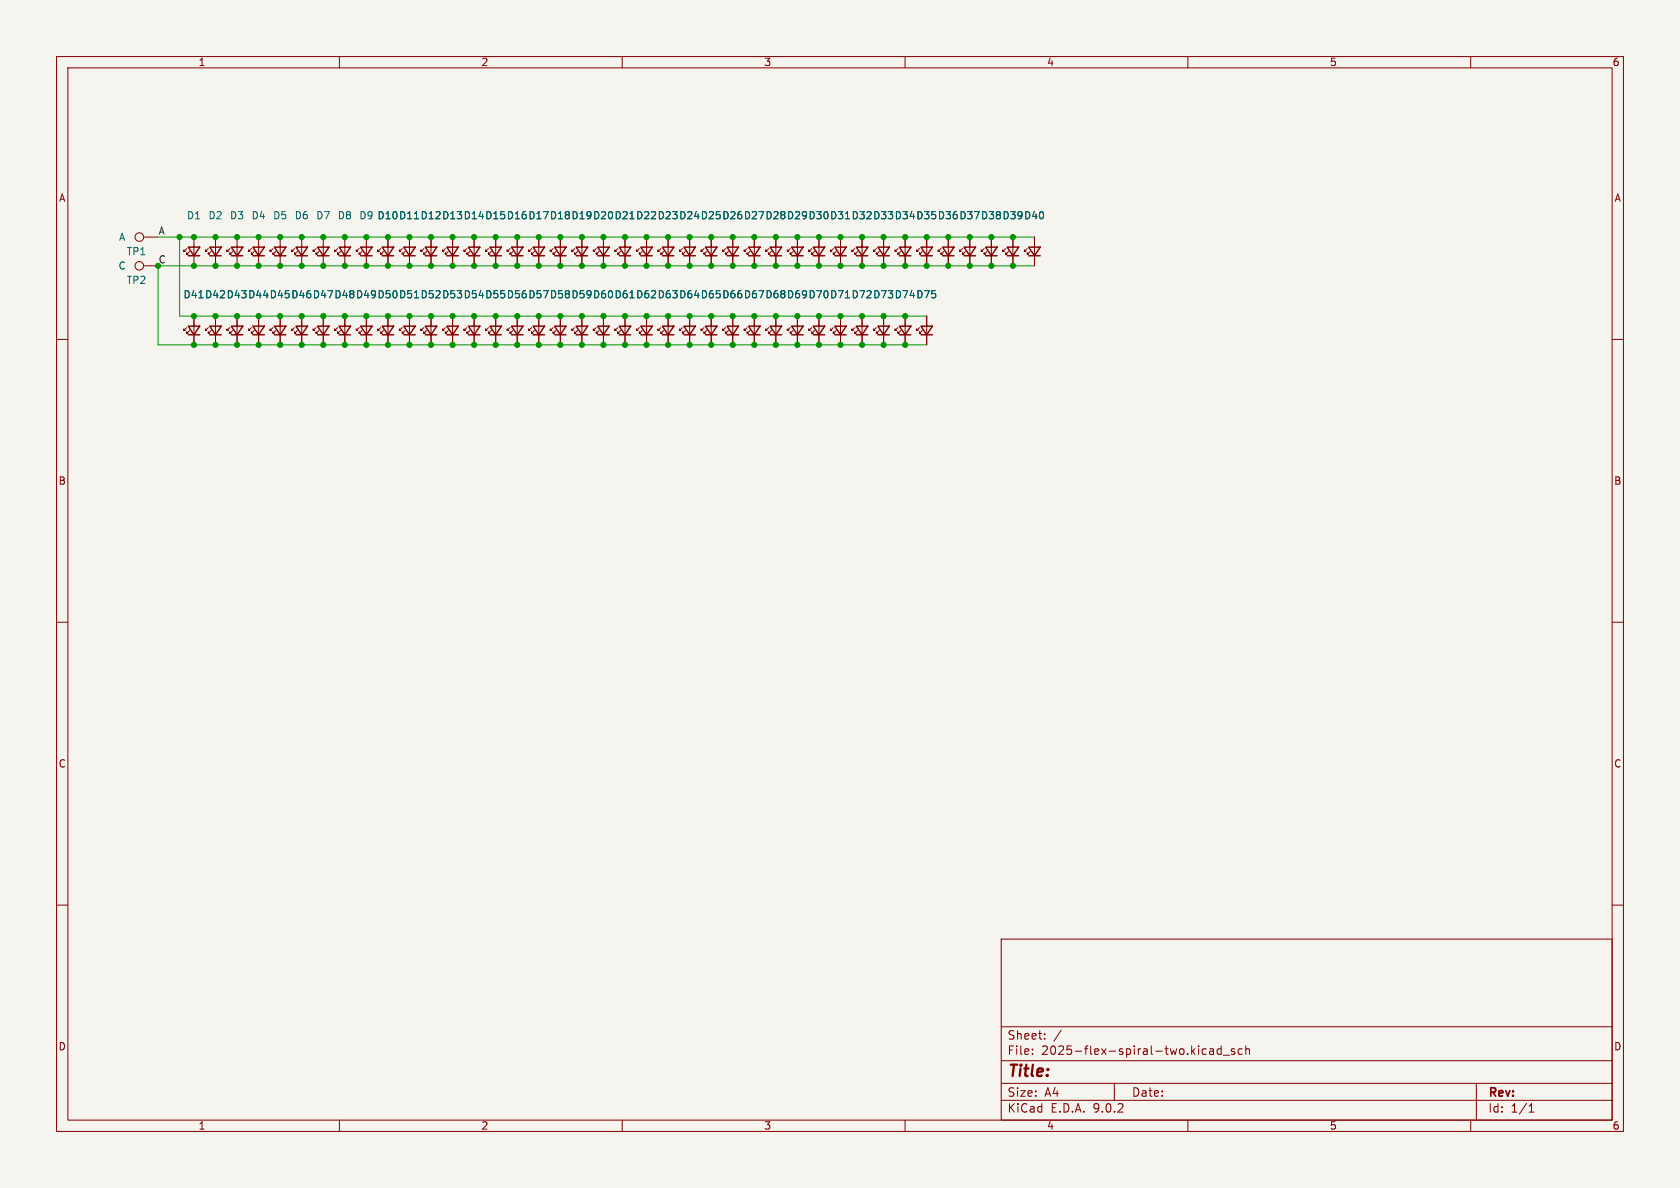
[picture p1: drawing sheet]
<svg xmlns="http://www.w3.org/2000/svg" width="297mm" height="210mm" viewBox="0 0 297 210" stroke-linecap="round" stroke-linejoin="round" font-family="sans-serif">
<path d="M0 0h297v210h-297z" fill="#f5f4ef" stroke="#f5f4ef" stroke-width=".18"/>
<g fill="none" stroke="#840000" stroke-width=".18">
<path d="M10 10h277v190h-277zM12 12h273v186h-273zM60 10v2M110 10v2M160 10v2M210 10v2M260 10v2M25.4 47h2.5M25.4 41.9h2.5M33 43.9l-.5 .6v-.3v.3h.3M33 57.9l-.5 .5v-.2v.2h.3M33.5 44.5l-.5 .5v-.3v.3h.3"/>
<path d="M33.5 58.4l-.5 .5v-.2v.2h.3M34.3 41.9v5.1M34.3 55.9v5.1M36.8 43.9l-.5 .6v-.3v.3h.3M36.8 57.9l-.5 .5v-.2v.2h.3M37.3 44.5l-.5 .5v-.3v.3h.3M37.3 58.4l-.5 .5v-.2v.2h.3M38.1 41.9v5.1M38.1 55.9v5.1M40.6 57.9l-.5 .5v-.2v.2h.3M40.6 43.9l-.5 .6v-.3v.3h.3M41.1 58.4l-.5 .5v-.2v.2h.3"/>
<path d="M41.1 44.5l-.5 .5v-.3v.3h.3M41.9 41.9v5.1M41.9 55.9v5.1M44.4 57.9l-.5 .5v-.2v.2h.3M44.4 43.9l-.5 .6v-.3v.3h.3M45 58.4l-.6 .5v-.2v.2h.3M45 44.5l-.6 .5v-.3v.3h.3M45.7 41.9v5.1M45.7 55.9v5.1M48.3 57.9l-.5 .5v-.2v.2h.2M48.3 43.9l-.5 .6v-.3v.3h.2M48.8 58.4l-.5 .5v-.2v.2h.2"/>
<path d="M48.8 44.5l-.5 .5v-.3v.3h.2M49.5 41.9v5.1M49.5 55.9v5.1M52.1 43.9l-.5 .6v-.3v.3h.2M52.1 57.9l-.5 .5v-.2v.2h.2M52.6 44.5l-.5 .5v-.3v.3h.2M52.6 58.4l-.5 .5v-.2v.2h.2M53.3 41.9v5.1M53.3 55.9v5.1M55.9 43.9l-.5 .6v-.3v.3h.2M55.9 57.9l-.5 .5v-.2v.2h.2M56.4 44.5l-.5 .5v-.3v.3h.2"/>
<path d="M56.4 58.4l-.5 .5v-.2v.2h.2M57.1 41.9v5.1M57.1 55.9v5.1M59.7 57.9l-.5 .5v-.2v.2h.2M59.7 43.9l-.5 .6v-.3v.3h.2M60.2 58.4l-.5 .5v-.2v.2h.2M60.2 44.5l-.5 .5v-.3v.3h.2M61 41.9v5.1M61 55.9v5.1M63.5 57.9l-.5 .5v-.2v.2h.2M63.5 43.9l-.5 .6v-.3v.3h.2M64 58.4l-.5 .5v-.2v.2h.3"/>
<path d="M64 44.5l-.5 .5v-.3v.3h.3M64.8 41.9v5.1M64.8 55.9v5.1M67.3 43.9l-.5 .6v-.3v.3h.3M67.3 57.9l-.5 .5v-.2v.2h.3M67.8 44.5l-.5 .5v-.3v.3h.3M67.8 58.4l-.5 .5v-.2v.2h.3M68.6 41.9v5.1M68.6 55.9v5.1M71.1 57.9l-.5 .5v-.2v.2h.3M71.1 43.9l-.5 .6v-.3v.3h.3M71.6 58.4l-.5 .5v-.2v.2h.3"/>
<path d="M71.6 44.5l-.5 .5v-.3v.3h.3M72.4 41.9v5.1M72.4 55.9v5.1M74.9 43.9l-.5 .6v-.3v.3h.3M74.9 57.9l-.5 .5v-.2v.2h.3M75.4 44.5l-.5 .5v-.3v.3h.3M75.4 58.4l-.5 .5v-.2v.2h.3M76.2 41.9v5.1M76.2 55.9v5.1M78.7 57.9l-.5 .5v-.2v.2h.3M78.7 43.9l-.5 .6v-.3v.3h.3M79.2 58.4l-.5 .5v-.2v.2h.3"/>
<path d="M79.2 44.5l-.5 .5v-.3v.3h.3M80 41.9v5.1M80 55.9v5.1M82.5 57.9l-.5 .5v-.2v.2h.3M82.5 43.9l-.5 .6v-.3v.3h.3M83.1 58.4l-.6 .5v-.2v.2h.3M83.1 44.5l-.6 .5v-.3v.3h.3M83.8 41.9v5.1M83.8 55.9v5.1M86.4 57.9l-.5 .5v-.2v.2h.2M86.4 43.9l-.5 .6v-.3v.3h.2M86.9 58.4l-.5 .5v-.2v.2h.2"/>
<path d="M86.9 44.5l-.5 .5v-.3v.3h.2M87.6 41.9v5.1M87.6 55.9v5.1M90.2 57.9l-.5 .5v-.2v.2h.2M90.2 43.9l-.5 .6v-.3v.3h.2M90.7 58.4l-.5 .5v-.2v.2h.2M90.7 44.5l-.5 .5v-.3v.3h.2M91.4 41.9v5.1M91.4 55.9v5.1M94 57.9l-.5 .5v-.2v.2h.2M94 43.9l-.5 .6v-.3v.3h.2M94.5 58.4l-.5 .5v-.2v.2h.2"/>
<path d="M94.5 44.5l-.5 .5v-.3v.3h.2M95.2 41.9v5.1M95.2 55.9v5.1M97.8 43.9l-.5 .6v-.3v.3h.2M97.8 57.9l-.5 .5v-.2v.2h.2M98.3 44.5l-.5 .5v-.3v.3h.2M98.3 58.4l-.5 .5v-.2v.2h.2M99.1 41.9v5.1M99.1 55.9v5.1M101.6 43.9l-.5 .6v-.3v.3h.2M101.6 57.9l-.5 .5v-.2v.2h.2M102.1 44.5l-.5 .5v-.3v.3h.3"/>
<path d="M102.1 58.4l-.5 .5v-.2v.2h.3M102.9 41.9v5.1M102.9 55.9v5.1M105.4 57.9l-.5 .5v-.2v.2h.3M105.4 43.9l-.5 .6v-.3v.3h.3M105.9 58.4l-.5 .5v-.2v.2h.3M105.9 44.5l-.5 .5v-.3v.3h.3M106.7 41.9v5.1M106.7 55.9v5.1M109.2 43.9l-.5 .6v-.3v.3h.3M109.2 57.9l-.5 .5v-.2v.2h.3M109.7 44.5l-.5 .5v-.3v.3h.3"/>
<path d="M109.7 58.4l-.5 .5v-.2v.2h.3M110.5 41.9v5.1M110.5 55.9v5.1M113 57.9l-.5 .5v-.2v.2h.3M113 43.9l-.5 .6v-.3v.3h.3M113.5 58.4l-.5 .5v-.2v.2h.3M113.5 44.5l-.5 .5v-.3v.3h.3M114.3 41.9v5.1M114.3 55.9v5.1M116.8 57.9l-.5 .5v-.2v.2h.3M116.8 43.9l-.5 .6v-.3v.3h.3M117.3 58.4l-.5 .5v-.2v.2h.3"/>
<path d="M117.3 44.5l-.5 .5v-.3v.3h.3M118.1 41.9v5.1M118.1 55.9v5.1M120.6 57.9l-.5 .5v-.2v.2h.3M120.6 43.9l-.5 .6v-.3v.3h.3M121.2 58.4l-.6 .5v-.2v.2h.3M121.2 44.5l-.6 .5v-.3v.3h.3M121.9 41.9v5.1M121.9 55.9v5.1M124.5 57.9l-.5 .5v-.2v.2h.2M124.5 43.9l-.5 .6v-.3v.3h.2M125 58.4l-.5 .5v-.2v.2h.2"/>
<path d="M125 44.5l-.5 .5v-.3v.3h.2M125.7 41.9v5.1M125.7 55.9v5.1M128.3 57.9l-.5 .5v-.2v.2h.2M128.3 43.9l-.5 .6v-.3v.3h.2M128.8 58.4l-.5 .5v-.2v.2h.2M128.8 44.5l-.5 .5v-.3v.3h.2M129.5 41.9v5.1M129.5 55.9v5.1M132.1 43.9l-.5 .6v-.3v.3h.2M132.1 57.9l-.5 .5v-.2v.2h.2M132.6 44.5l-.5 .5v-.3v.3h.2"/>
<path d="M132.6 58.4l-.5 .5v-.2v.2h.2M133.3 41.9v5.1M133.3 55.9v5.1M135.9 43.9l-.5 .6v-.3v.3h.2M135.9 57.9l-.5 .5v-.2v.2h.2M136.4 44.5l-.5 .5v-.3v.3h.2M136.4 58.4l-.5 .5v-.2v.2h.2M137.2 41.9v5.1M137.2 55.9v5.1M139.7 57.9l-.5 .5v-.2v.2h.2M139.7 43.9l-.5 .6v-.3v.3h.2M140.2 58.4l-.5 .5v-.2v.2h.3"/>
<path d="M140.2 44.5l-.5 .5v-.3v.3h.3M141 41.9v5.1M141 55.9v5.1M143.5 57.9l-.5 .5v-.2v.2h.3M143.5 43.9l-.5 .6v-.3v.3h.3M144 58.4l-.5 .5v-.2v.2h.3M144 44.5l-.5 .5v-.3v.3h.3M144.8 41.9v5.1M144.8 55.9v5.1M147.3 43.9l-.5 .6v-.3v.3h.3M147.3 57.9l-.5 .5v-.2v.2h.3M147.8 44.5l-.5 .5v-.3v.3h.3"/>
<path d="M147.8 58.4l-.5 .5v-.2v.2h.3M148.6 41.9v5.1M148.6 55.9v5.1M151.1 43.9l-.5 .6v-.3v.3h.3M151.1 57.9l-.5 .5v-.2v.2h.3M151.6 44.5l-.5 .5v-.3v.3h.3M151.6 58.4l-.5 .5v-.2v.2h.3M152.4 41.9v5.1M152.4 55.9v5.1M154.9 57.9l-.5 .5v-.2v.2h.3M154.9 43.9l-.5 .6v-.3v.3h.3M155.4 58.4l-.5 .5v-.2v.2h.3"/>
<path d="M155.4 44.5l-.5 .5v-.3v.3h.3M156.2 41.9v5.1M156.2 55.9v5.1M158.7 43.9l-.5 .6v-.3v.3h.3M158.7 57.9l-.5 .5v-.2v.2h.3M159.3 44.5l-.6 .5v-.3v.3h.3M159.3 58.4l-.6 .5v-.2v.2h.3M160 41.9v5.1M160 55.9v5.1M162.6 43.9l-.5 .6v-.3v.3h.2M162.6 57.9l-.5 .5v-.2v.2h.2M163.1 44.5l-.5 .5v-.3v.3h.2"/>
<path d="M163.1 58.4l-.5 .5v-.2v.2h.2M163.8 41.9v5.1M163.8 55.9v5.1M166.4 43.9l-.5 .6v-.3v.3h.2M166.9 44.5l-.5 .5v-.3v.3h.2M167.6 41.9v5.1M170.2 43.9l-.5 .6v-.3v.3h.2M170.7 44.5l-.5 .5v-.3v.3h.2M171.4 41.9v5.1M174 43.9l-.5 .6v-.3v.3h.2M174.5 44.5l-.5 .5v-.3v.3h.2M175.3 41.9v5.1"/>
<path d="M177.8 43.9l-.5 .6v-.3v.3h.2M178.3 44.5l-.5 .5v-.3v.3h.3M179.1 41.9v5.1M181.6 43.9l-.5 .6v-.3v.3h.3M182.1 44.5l-.5 .5v-.3v.3h.3M182.9 41.9v5.1M10 60h2M285 60h2M10 110h2M285 110h2M10 160h2M177 166h108v32h-108z"/>
<path d="M285 160h2M60 198v2M110 198v2M160 198v2M177 194.5h108M177 191.5h108M177 187.5h108M177 181.5h108M182.5 186.3v.1M182.5 185.5v.1M184.7 183.6v.1M184.7 182.8v.1"/>
<path d="M187.6 182.1l-1.3 2M197 191.5v3M210 198v2M212.7 186.3h.5M212.7 185.5h.5M213.9 185.5h.6v.9M214.5 185.8h-.5a.29 .29 0 0 0-.2 .3 .29 .29 0 0 0 .2 .3l.5-.1M215.9 185.5l-.4-.1-.3 .3v.4l.1 .2h.6M215.9 184.9v1.5M216.2 186.5h1.2M218.2 185.5l-.3-.1-.2 .2v.2l.5 .2v.3h-.5M219.6 185.5l-.4-.1-.3 .3v.4l.1 .2h.6"/>
<path d="M220.2 185.5l.3-.1 .3 .1 .1 .9M220.2 184.9v1.5M260 198v2M261 191.5v6.5M270.3 196.6h.9M270.3 195.5l.4-.4v1.5"/>
<circle cx="24.6" cy="47" r=".76"/>
<circle cx="24.6" cy="41.9" r=".76"/>
</g>
<g fill="none" stroke="#840000" stroke-width=".25">
<path d="M33.3 43.7h2l-1 1.5zM33.3 57.7h2l-1 1.5zM33.3 45.2h2M33.3 59.2h2M37.1 43.7h2l-1 1.5zM37.1 57.7h2l-1 1.5zM37.1 45.2h2M37.1 59.2h2M40.9 57.7h2l-1 1.5zM40.9 43.7h2l-1 1.5zM40.9 45.2h2M40.9 59.2h2"/>
<path d="M44.7 57.7h2l-1 1.5zM44.7 43.7h2l-1 1.5zM44.7 45.2h2M44.7 59.2h2M48.5 57.7h2l-1 1.5zM48.5 43.7h2l-1 1.5zM48.5 45.2h2M48.5 59.2h2M52.3 43.7h2.1l-1.1 1.5zM52.3 57.7h2.1l-1.1 1.5zM52.3 45.2h2.1M52.3 59.2h2.1"/>
<path d="M56.1 43.7h2.1l-1.1 1.5zM56.1 57.7h2.1l-1.1 1.5zM56.1 45.2h2.1M56.1 59.2h2.1M59.9 57.7h2.1l-1 1.5zM59.9 43.7h2.1l-1 1.5zM59.9 45.2h2.1M59.9 59.2h2.1M63.8 57.7h2l-1 1.5zM63.8 43.7h2l-1 1.5zM63.8 45.2h2M63.8 59.2h2"/>
<path d="M67.6 43.7h2l-1 1.5zM67.6 57.7h2l-1 1.5zM67.6 45.2h2M67.6 59.2h2M71.4 57.7h2l-1 1.5zM71.4 43.7h2l-1 1.5zM71.4 45.2h2M71.4 59.2h2M75.2 43.7h2l-1 1.5zM75.2 57.7h2l-1 1.5zM75.2 45.2h2M75.2 59.2h2"/>
<path d="M79 57.7h2l-1 1.5zM79 43.7h2l-1 1.5zM79 45.2h2M79 59.2h2M82.8 57.7h2l-1 1.5zM82.8 43.7h2l-1 1.5zM82.8 45.2h2M82.8 59.2h2M86.6 57.7h2l-1 1.5zM86.6 43.7h2l-1 1.5zM86.6 45.2h2M86.6 59.2h2"/>
<path d="M90.4 57.7h2.1l-1.1 1.5zM90.4 43.7h2.1l-1.1 1.5zM90.4 45.2h2.1M90.4 59.2h2.1M94.2 57.7h2.1l-1.1 1.5zM94.2 43.7h2.1l-1.1 1.5zM94.2 45.2h2.1M94.2 59.2h2.1M98 43.7h2.1l-1 1.5zM98 57.7h2.1l-1 1.5zM98 45.2h2.1M98 59.2h2.1"/>
<path d="M101.9 43.7h2l-1 1.5zM101.9 57.7h2l-1 1.5zM101.9 45.2h2M101.9 59.2h2M105.7 57.7h2l-1 1.5zM105.7 43.7h2l-1 1.5zM105.7 45.2h2M105.7 59.2h2M109.5 43.7h2l-1 1.5zM109.5 57.7h2l-1 1.5zM109.5 45.2h2M109.5 59.2h2"/>
<path d="M113.3 57.7h2l-1 1.5zM113.3 43.7h2l-1 1.5zM113.3 45.2h2M113.3 59.2h2M117.1 57.7h2l-1 1.5zM117.1 43.7h2l-1 1.5zM117.1 45.2h2M117.1 59.2h2M120.9 57.7h2l-1 1.5zM120.9 43.7h2l-1 1.5zM120.9 45.2h2M120.9 59.2h2"/>
<path d="M124.7 57.7h2l-1 1.5zM124.7 43.7h2l-1 1.5zM124.7 45.2h2M124.7 59.2h2M128.5 57.7h2.1l-1.1 1.5zM128.5 43.7h2.1l-1.1 1.5zM128.5 45.2h2.1M128.5 59.2h2.1M132.3 43.7h2.1l-1.1 1.5zM132.3 57.7h2.1l-1.1 1.5zM132.3 45.2h2.1M132.3 59.2h2.1"/>
<path d="M136.1 43.7h2.1l-1 1.5zM136.1 57.7h2.1l-1 1.5zM136.1 45.2h2.1M136.1 59.2h2.1M140 57.7h2l-1 1.5zM140 43.7h2l-1 1.5zM140 45.2h2M140 59.2h2M143.8 57.7h2l-1 1.5zM143.8 43.7h2l-1 1.5zM143.8 45.2h2M143.8 59.2h2"/>
<path d="M147.6 43.7h2l-1 1.5zM147.6 57.7h2l-1 1.5zM147.6 45.2h2M147.6 59.2h2M151.4 43.7h2l-1 1.5zM151.4 57.7h2l-1 1.5zM151.4 45.2h2M151.4 59.2h2M155.2 57.7h2l-1 1.5zM155.2 43.7h2l-1 1.5zM155.2 45.2h2M155.2 59.2h2"/>
<path d="M159 43.7h2l-1 1.5zM159 57.7h2l-1 1.5zM159 45.2h2M159 59.2h2M162.8 43.7h2l-1 1.5zM162.8 57.7h2l-1 1.5zM162.8 45.2h2M162.8 59.2h2M166.6 43.7h2.1l-1.1 1.5zM166.6 45.2h2.1M170.4 43.7h2.1l-1.1 1.5zM170.4 45.2h2.1"/>
<path d="M174.2 43.7h2.1l-1 1.5zM174.2 45.2h2.1M178.1 43.7h2l-1 1.5zM178.1 45.2h2M181.9 43.7h2l-1 1.5zM181.9 45.2h2"/>
</g>
<path d="M63.8 37.4a.64 .64 0 0 1 .8 .6 .64 .64 0 0 1-.8 .7zM65.8 38l-.3 .2h-.2l-.3-.2 .2-.5 .3-.1 .2 .1a.84 .84 0 0 1-.3 1.2h-.2" fill="none" stroke="#006464" stroke-width=".18"/>
<path d="M27.9 41.9h155M31.7 41.9v14h132.1M182.9 47h-155v14h135.9" fill="none" stroke="#009600" stroke-width=".18"/>
<g fill="#009600" stroke="#009600" stroke-width=".18">
<circle cx="64.8" cy="41.9" r=".46"/>
<circle cx="68.6" cy="41.9" r=".46"/>
<circle cx="64.8" cy="47" r=".46"/>
<circle cx="53.3" cy="55.9" r=".46"/>
<circle cx="57.1" cy="55.9" r=".46"/>
<circle cx="53.3" cy="61" r=".46"/>
<circle cx="57.1" cy="41.9" r=".46"/>
<circle cx="57.1" cy="47" r=".46"/>
<circle cx="61" cy="47" r=".46"/>
<circle cx="61" cy="41.9" r=".46"/>
<circle cx="57.1" cy="61" r=".46"/>
<circle cx="102.9" cy="61" r=".46"/>
<circle cx="99.1" cy="55.9" r=".46"/>
<circle cx="102.9" cy="55.9" r=".46"/>
<circle cx="106.7" cy="41.9" r=".46"/>
<circle cx="106.7" cy="47" r=".46"/>
<circle cx="106.7" cy="61" r=".46"/>
<circle cx="106.7" cy="55.9" r=".46"/>
<circle cx="102.9" cy="47" r=".46"/>
<circle cx="102.9" cy="41.9" r=".46"/>
<circle cx="99.1" cy="41.9" r=".46"/>
<circle cx="110.5" cy="55.9" r=".46"/>
<circle cx="110.5" cy="61" r=".46"/>
<circle cx="110.5" cy="41.9" r=".46"/>
<circle cx="110.5" cy="47" r=".46"/>
<circle cx="99.1" cy="61" r=".46"/>
<circle cx="99.1" cy="47" r=".46"/>
<circle cx="49.5" cy="47" r=".46"/>
<circle cx="53.3" cy="47" r=".46"/>
<circle cx="53.3" cy="41.9" r=".46"/>
<circle cx="45.7" cy="55.9" r=".46"/>
<circle cx="38.1" cy="47" r=".46"/>
<circle cx="45.7" cy="47" r=".46"/>
<circle cx="49.5" cy="55.9" r=".46"/>
<circle cx="49.5" cy="61" r=".46"/>
<circle cx="49.5" cy="41.9" r=".46"/>
<circle cx="45.7" cy="41.9" r=".46"/>
<circle cx="41.9" cy="61" r=".46"/>
<circle cx="45.7" cy="61" r=".46"/>
<circle cx="83.8" cy="55.9" r=".46"/>
<circle cx="80" cy="55.9" r=".46"/>
<circle cx="83.8" cy="61" r=".46"/>
<circle cx="91.4" cy="55.9" r=".46"/>
<circle cx="95.2" cy="55.9" r=".46"/>
<circle cx="91.4" cy="61" r=".46"/>
<circle cx="95.2" cy="61" r=".46"/>
<circle cx="87.6" cy="61" r=".46"/>
<circle cx="87.6" cy="55.9" r=".46"/>
<circle cx="76.2" cy="61" r=".46"/>
<circle cx="80" cy="61" r=".46"/>
<circle cx="68.6" cy="61" r=".46"/>
<circle cx="64.8" cy="61" r=".46"/>
<circle cx="68.6" cy="47" r=".46"/>
<circle cx="76.2" cy="47" r=".46"/>
<circle cx="76.2" cy="55.9" r=".46"/>
<circle cx="72.4" cy="47" r=".46"/>
<circle cx="68.6" cy="55.9" r=".46"/>
<circle cx="72.4" cy="41.9" r=".46"/>
<circle cx="61" cy="61" r=".46"/>
<circle cx="61" cy="55.9" r=".46"/>
<circle cx="64.8" cy="55.9" r=".46"/>
<circle cx="72.4" cy="55.9" r=".46"/>
<circle cx="72.4" cy="61" r=".46"/>
<circle cx="38.1" cy="55.9" r=".46"/>
<circle cx="34.3" cy="55.9" r=".46"/>
<circle cx="41.9" cy="55.9" r=".46"/>
<circle cx="41.9" cy="41.9" r=".46"/>
<circle cx="41.9" cy="47" r=".46"/>
<circle cx="38.1" cy="41.9" r=".46"/>
<circle cx="38.1" cy="61" r=".46"/>
<circle cx="34.3" cy="61" r=".46"/>
<circle cx="34.3" cy="47" r=".46"/>
<circle cx="31.7" cy="41.9" r=".46"/>
<circle cx="34.3" cy="41.9" r=".46"/>
<circle cx="27.9" cy="47" r=".46"/>
<circle cx="87.6" cy="47" r=".46"/>
<circle cx="83.8" cy="41.9" r=".46"/>
<circle cx="87.6" cy="41.9" r=".46"/>
<circle cx="91.4" cy="41.9" r=".46"/>
<circle cx="95.2" cy="41.9" r=".46"/>
<circle cx="95.2" cy="47" r=".46"/>
<circle cx="91.4" cy="47" r=".46"/>
<circle cx="80" cy="41.9" r=".46"/>
<circle cx="80" cy="47" r=".46"/>
<circle cx="76.2" cy="41.9" r=".46"/>
<circle cx="83.8" cy="47" r=".46"/>
<circle cx="137.2" cy="47" r=".46"/>
<circle cx="144.8" cy="55.9" r=".46"/>
<circle cx="144.8" cy="47" r=".46"/>
<circle cx="141" cy="47" r=".46"/>
<circle cx="156.2" cy="55.9" r=".46"/>
<circle cx="156.2" cy="61" r=".46"/>
<circle cx="156.2" cy="47" r=".46"/>
<circle cx="152.4" cy="41.9" r=".46"/>
<circle cx="156.2" cy="41.9" r=".46"/>
<circle cx="152.4" cy="61" r=".46"/>
<circle cx="152.4" cy="55.9" r=".46"/>
<circle cx="148.6" cy="61" r=".46"/>
<circle cx="148.6" cy="55.9" r=".46"/>
<circle cx="148.6" cy="41.9" r=".46"/>
<circle cx="148.6" cy="47" r=".46"/>
<circle cx="141" cy="41.9" r=".46"/>
<circle cx="137.2" cy="41.9" r=".46"/>
<circle cx="152.4" cy="47" r=".46"/>
<circle cx="137.2" cy="55.9" r=".46"/>
<circle cx="137.2" cy="61" r=".46"/>
<circle cx="141" cy="61" r=".46"/>
<circle cx="144.8" cy="61" r=".46"/>
<circle cx="141" cy="55.9" r=".46"/>
<circle cx="129.5" cy="55.9" r=".46"/>
<circle cx="125.7" cy="55.9" r=".46"/>
<circle cx="144.8" cy="41.9" r=".46"/>
<circle cx="129.5" cy="41.9" r=".46"/>
<circle cx="129.5" cy="47" r=".46"/>
<circle cx="133.3" cy="55.9" r=".46"/>
<circle cx="133.3" cy="41.9" r=".46"/>
<circle cx="133.3" cy="47" r=".46"/>
<circle cx="167.6" cy="41.9" r=".46"/>
<circle cx="171.4" cy="41.9" r=".46"/>
<circle cx="171.4" cy="47" r=".46"/>
<circle cx="167.6" cy="47" r=".46"/>
<circle cx="163.8" cy="47" r=".46"/>
<circle cx="175.3" cy="41.9" r=".46"/>
<circle cx="175.3" cy="47" r=".46"/>
<circle cx="160" cy="61" r=".46"/>
<circle cx="160" cy="55.9" r=".46"/>
<circle cx="179.1" cy="41.9" r=".46"/>
<circle cx="179.1" cy="47" r=".46"/>
<circle cx="163.8" cy="41.9" r=".46"/>
<circle cx="160" cy="41.9" r=".46"/>
<circle cx="160" cy="47" r=".46"/>
<circle cx="121.9" cy="41.9" r=".46"/>
<circle cx="125.7" cy="47" r=".46"/>
<circle cx="125.7" cy="41.9" r=".46"/>
<circle cx="125.7" cy="61" r=".46"/>
<circle cx="129.5" cy="61" r=".46"/>
<circle cx="133.3" cy="61" r=".46"/>
<circle cx="121.9" cy="47" r=".46"/>
<circle cx="118.1" cy="55.9" r=".46"/>
<circle cx="121.9" cy="55.9" r=".46"/>
<circle cx="118.1" cy="47" r=".46"/>
<circle cx="114.3" cy="55.9" r=".46"/>
<circle cx="114.3" cy="61" r=".46"/>
<circle cx="114.3" cy="47" r=".46"/>
<circle cx="114.3" cy="41.9" r=".46"/>
<circle cx="118.1" cy="41.9" r=".46"/>
<circle cx="121.9" cy="61" r=".46"/>
<circle cx="118.1" cy="61" r=".46"/>
</g>
<text font-size="2.8" fill="#840000" x="178" y="190.9">Title:</text>
<g font-size="2.1" fill="#840000">
<text x="178" y="184">Sheet:</text>
<text x="178" y="186.7">File:</text>
<text x="184.1" y="186.7">2025-flex-spiral-two.kicad_sch</text>
<text x="178" y="196.9">KiCad</text>
<text x="178" y="194.1">Size:</text>
<text x="184.7" y="194.1">A4</text>
<text x="185.7" y="196.9">E.D.A.</text>
<text x="193.3" y="196.9">9.0.2</text>
<text x="200" y="194.1">Date:</text>
<text x="263" y="194.3">Rev:</text>
<text x="263" y="196.9">Id:</text>
<text x="267.1" y="196.9">1/1</text>
</g>
<g font-size="1.8" fill="#840000">
<text x="35" y="11.9">1</text>
<text x="85" y="11.9">2</text>
<text x="135" y="11.9">3</text>
<text x="185" y="11.9">4</text>
<text x="235" y="11.9">5</text>
<text x="285" y="11.9">6</text>
<text x="10.3" y="35.9">A</text>
<text x="285.3" y="35.9">A</text>
<text x="10.3" y="85.9">B</text>
<text x="285.3" y="85.9">B</text>
<text x="10.3" y="135.9">C</text>
<text x="285.3" y="135.9">C</text>
<text x="10.3" y="185.9">D</text>
<text x="285.3" y="185.9">D</text>
<text x="35" y="199.9">1</text>
<text x="85" y="199.9">2</text>
<text x="135" y="199.9">3</text>
<text x="185" y="199.9">4</text>
<text x="235" y="199.9">5</text>
<text x="285" y="199.9">6</text>
</g>
<g font-size="1.8" fill="#0f0f0f">
<text x="27.9" y="41.6">A</text>
<text x="27.9" y="46.6">C</text>
</g>
<g font-size="1.8" fill="#006464">
<text x="32.9" y="39">D1</text>
<text x="36.8" y="39">D2</text>
<text x="40.6" y="39">D3</text>
<text x="44.4" y="39">D4</text>
<text x="48.2" y="39">D5</text>
<text x="52" y="39">D6</text>
<text x="55.8" y="39">D7</text>
<text x="59.6" y="39">D8</text>
<text x="66.6" y="39">D10 D11 D12 D13 D14 D15 D16 D17 D18 D19 D20 D21 D22 D23 D24 D25 D26 D27 D28 D29 D30 D31 D32 D33 D34 D35 D36 D37 D38 D39 D40</text>
<text x="20.9" y="47.9">C</text>
<text x="20.9" y="42.8">A</text>
<text x="22.3" y="45.3">TP1</text>
<text x="22.3" y="50.4">TP2</text>
<text x="32.3" y="52.9">D41 D42 D43 D44 D45 D46 D47 D48 D49 D50 D51 D52 D53 D54 D55 D56 D57 D58 D59 D60 D61 D62 D63 D64 D65 D66 D67 D68 D69 D70 D71 D72 D73 D74 D75</text>
</g>
</svg>
